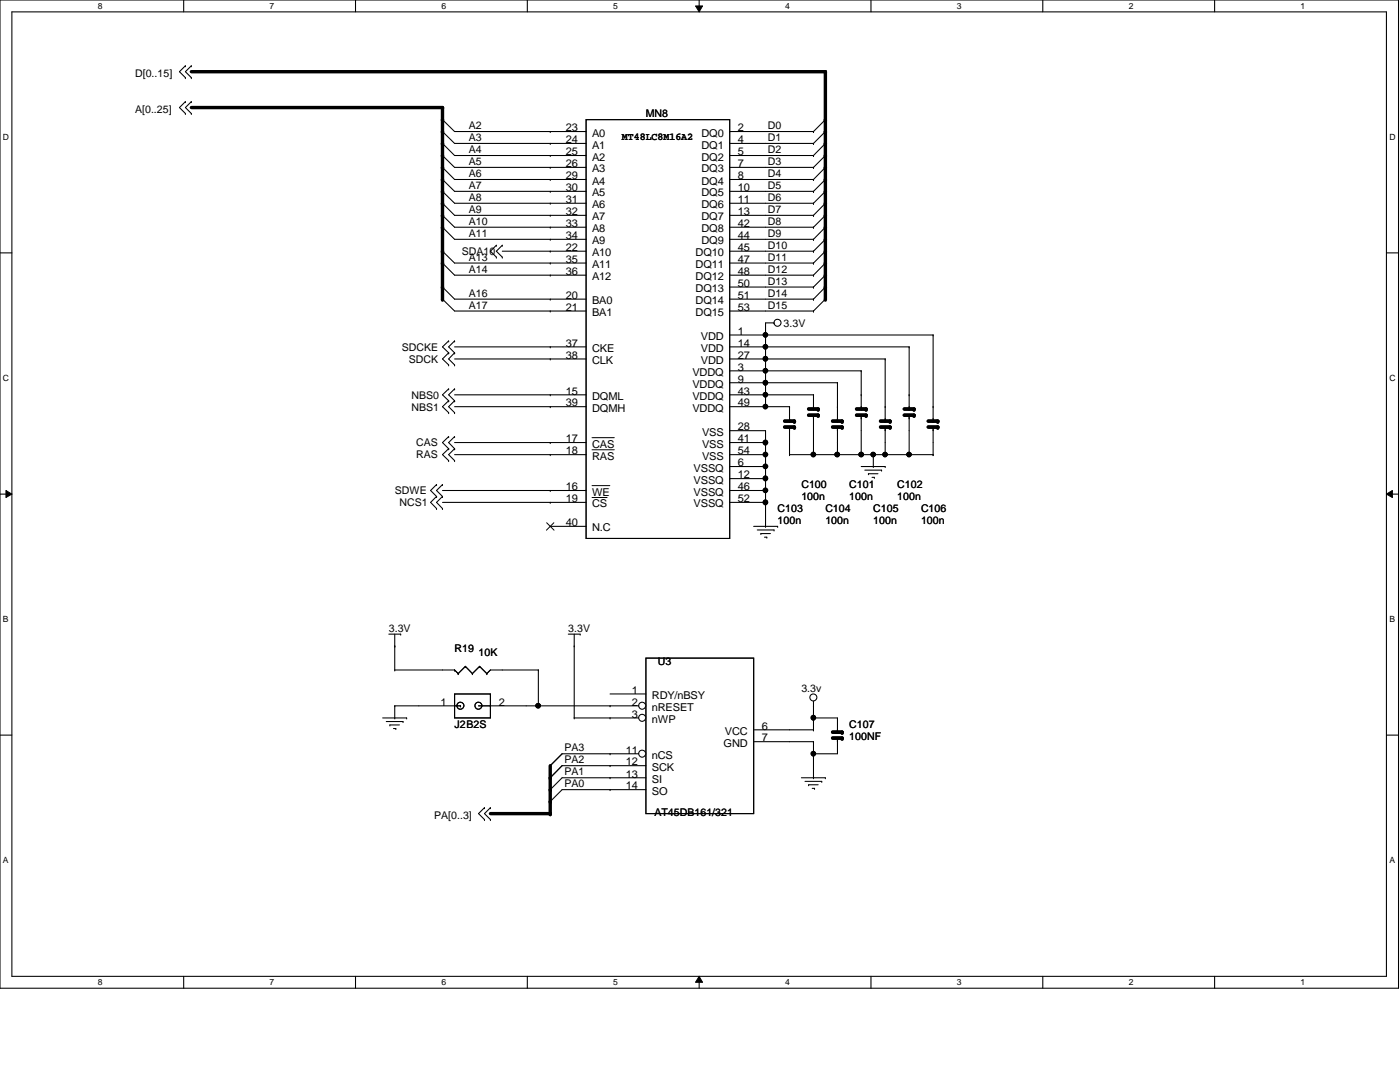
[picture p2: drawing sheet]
<svg xmlns="http://www.w3.org/2000/svg" width="279mm" height="216mm" viewBox="0 0 279 216" stroke-linecap="round" stroke-linejoin="round" font-family="sans-serif">
<path d="M0 0h279.1v197.2h-279.1zM2.4 2.4h274.3v192.4h-274.3z" fill="none" stroke="#000" stroke-width=".21"/>
<g fill="#fff">
<path d="M19.5 .3h.9v1.9h-.9z"/>
<path d="M19.5 195.1h.9v1.9h-.9z"/>
</g>
<path d="M36.7 0v2.4M36.7 194.8v2.4" fill="none" stroke="#000" stroke-width=".21"/>
<g fill="#fff">
<path d="M53.8 .3h.9v1.9h-.9z"/>
<path d="M53.8 195.1h.9v1.9h-.9z"/>
</g>
<path d="M71 0v2.4M71 194.8v2.4" fill="none" stroke="#000" stroke-width=".21"/>
<g fill="#fff">
<path d="M88.1 .3h.9v1.9h-.9z"/>
<path d="M88.1 195.1h.9v1.9h-.9z"/>
</g>
<path d="M105.2 0v2.4M105.2 194.8v2.4" fill="none" stroke="#000" stroke-width=".21"/>
<g fill="#fff">
<path d="M122.4 .3h.9v1.9h-.9z"/>
<path d="M122.4 195.1h.9v1.9h-.9z"/>
</g>
<path d="M139.5 0v2.4M139.5 194.8v2.4" fill="none" stroke="#000" stroke-width=".21"/>
<path d="M138.8 1.2h1.4l-.7 1.2zM139.5 194.8l.7 1.2h-1.4z" fill="#000"/>
<path d="M138.8 1.2h1.4l-.7 1.2zM139.5 194.8l.7 1.2h-1.4z" fill="none" stroke="#000" stroke-width=".2"/>
<g fill="#fff">
<path d="M156.7 .3h.9v1.9h-.9z"/>
<path d="M156.7 195.1h.9v1.9h-.9z"/>
</g>
<path d="M173.8 0v2.4M173.8 194.8v2.4" fill="none" stroke="#000" stroke-width=".21"/>
<g fill="#fff">
<path d="M191 .3h.9v1.9h-.9z"/>
<path d="M191 195.1h.9v1.9h-.9z"/>
</g>
<path d="M208.1 0v2.4M208.1 194.8v2.4" fill="none" stroke="#000" stroke-width=".21"/>
<g fill="#fff">
<path d="M225.3 .3h.9v1.9h-.9z"/>
<path d="M225.3 195.1h.9v1.9h-.9z"/>
</g>
<path d="M242.4 0v2.4M242.4 194.8v2.4" fill="none" stroke="#000" stroke-width=".21"/>
<g fill="#fff">
<path d="M259.5 .3h1v1.9h-1z"/>
<path d="M259.5 195.1h1v1.9h-1z"/>
<path d="M.6 26.4h1.2v1.9h-1.2z"/>
<path d="M277.3 26.4h1.2v1.9h-1.2z"/>
<path d="M.6 74.5h1.2v1.9h-1.2z"/>
<path d="M277.3 74.5h1.2v1.9h-1.2z"/>
</g>
<path d="M0 50.5h2.4M276.7 50.5h2.4" fill="none" stroke="#000" stroke-width=".21"/>
<g fill="#fff">
<path d="M.6 122.6h1.1v1.9h-1.1z"/>
<path d="M277.3 122.6h1.1v1.9h-1.1z"/>
</g>
<path d="M0 98.6h2.4M276.7 98.6h2.4" fill="none" stroke="#000" stroke-width=".21"/>
<path d="M1.2 97.9l1.2 .7-1.2 .7zM276.7 98.6l1.2-.7v1.4z" fill="#000"/>
<path d="M1.2 97.9l1.2 .7-1.2 .7zM276.7 98.6l1.2-.7v1.4z" fill="none" stroke="#000" stroke-width=".2"/>
<g fill="#fff">
<path d="M.6 170.7h1.1v1.9h-1.1z"/>
<path d="M277.3 170.7h1.1v1.9h-1.1z"/>
</g>
<g fill="none" stroke="#000" stroke-width=".21">
<path d="M37 13.1h.1M37 15.5h.1M37 13.1l-1.2 1.2 1.2 1.2M38.2 13.1h.1M38.2 15.5h.1M38.2 13.1l-1.2 1.2 1.2 1.2M37 20.3h.1M37 22.6h.1M37 20.3l-1.2 1.2 1.2 1.1M38.2 20.3h.1M38.2 22.6h.1M38.2 20.3l-1.2 1.2 1.2 1.1"/>
<path d="M88.3 23.9h.1M88.3 35.8h.1M88.3 28.6h.1M88.3 33.4h.1M88.3 38.2h.1M88.3 26.2h.1M88.3 31h.1M88.3 31l2.4 2.4h26.3M88.3 28.6l2.4 2.4h26.3M88.3 33.4l2.4 2.4h26.3M88.3 23.9l2.4 2.3h26.3M88.3 26.2l2.4 2.4h26.3"/>
<path d="M88.3 35.8l2.4 2.4h26.3M88.3 38.2l2.4 2.4h26.3M109.8 35.8h.1M109.8 26.2h.1M109.8 28.6h.1M109.8 33.4h.1M109.8 31h.1M109.8 38.2h.1M117 23.9h28.6v83.5h-28.6zM145.6 33.4h16.7M145.6 31h16.7M145.6 35.8h16.7"/>
<path d="M145.6 26.2h16.7M145.6 28.6h16.7M145.6 38.2h16.7M162.3 33.4h.1M162.3 31h.1M162.3 35.8h.1M162.3 26.2h.1M162.3 28.6h.1M162.3 38.2h.1M164.7 28.6l-2.4 2.4M164.7 35.8l-2.4 2.4M164.7 31l-2.4 2.4"/>
<path d="M164.7 23.9l-2.4 2.3M164.7 26.2l-2.4 2.4M164.7 38.2l-2.4 2.4M164.7 33.4l-2.4 2.4M88.3 59.7h.1M88.3 52.5h.1M88.3 50.1h.1M88.3 40.6h.1M88.3 45.3h.1M88.3 43h.1M88.3 57.3h.1M88.3 52.5l2.4 2.4h26.3"/>
<path d="M88.3 43l2.4 2.3h26.3M88.3 40.6l2.4 2.4h26.3M88.3 50.1l2.4 2.4h26.3M88.3 57.3l2.4 2.4h26.3M88.3 45.3l2.4 2.5h26.3M88.3 59.7l2.4 2.4h26.3M99.1 51.3h.1M99.1 48.9h.1M99.1 48.9l-1.2 1.2 1.2 1.2M100.2 51.3h.1M100.2 48.9h.1M100.2 50.1h16.8"/>
<path d="M100.2 48.9l-1.1 1.2 1.1 1.2M109.8 45.3h.1M109.8 40.6h.1M109.8 52.5h.1M109.8 59.7h.1M109.8 43h.1M109.8 47.8h.1M109.8 54.9h.1M109.8 50.1h.1M145.6 57.3h16.7M145.6 54.9h16.7M145.6 45.3h16.7"/>
<path d="M145.6 43h16.7M145.6 52.5h16.7M145.6 59.7h16.7M145.6 50.1h16.7M145.6 47.8h16.7M145.6 40.6h16.7M162.3 57.3h.1M162.3 54.9h.1M162.3 45.3h.1M162.3 43h.1M162.3 52.5h.1M162.3 59.7h.1"/>
<path d="M162.3 50.1h.1M162.3 47.8h.1M162.3 40.6h.1M164.7 40.6l-2.4 2.4M164.7 59.7l-2.4 2.4M164.7 50.1l-2.4 2.4M164.7 47.8l-2.4 2.3M164.7 52.5l-2.4 2.4M164.7 45.3l-2.4 2.5M164.7 43l-2.4 2.3M164.7 54.9l-2.4 2.4M164.7 57.3l-2.4 2.4"/>
<path d="M89.5 70.4h.1M89.5 68h.1M89.5 72.8h.1M89.5 80h.1M89.5 77.6h.1M89.5 68l-1.2 1.2 1.2 1.2M89.5 70.4l-1.2 1.2 1.2 1.2M89.5 80l-1.2 1.2 1.2 1.1M89.5 77.6l-1.2 1.2 1.2 1.2M90.7 70.4h.1M90.7 68h.1M90.7 72.8h.1"/>
<path d="M90.7 80h.1M90.7 77.6h.1M90.7 71.6h26.3M90.7 69.2h26.3M90.7 78.8h26.3M90.7 68l-1.2 1.2 1.2 1.2M90.7 70.4l-1.2 1.2 1.2 1.2M90.7 80l-1.2 1.2 1.2 1.1M90.7 77.6l-1.2 1.2 1.2 1.2M109.8 71.6h.1M109.8 69.2h.1M109.8 62.1h.1"/>
<path d="M109.8 78.8h.1M145.6 71.6h31.1M145.6 69.2h35.8M145.6 78.8h16.7M145.6 66.8h40.6M145.6 74h26.3M145.6 76.4h21.5M145.6 62.1h16.7M152.8 69.2h.1M152.8 76.4h.1M152.8 78.8h.1M152.8 71.6h.1"/>
<path d="M152.8 74h.1M152.8 66.8h.1M154.5 64.4h.1M154.5 64.4h-1.7v16.8M162.3 78.8h.1M162.3 62.1h.1M162.3 78.8v2.8M167.1 76.4h.1M167.1 76.4v4.8M171.9 74h.1M171.9 78.8h.1M171.9 74v4.8"/>
<path d="M176.7 71.6h.1M176.7 71.6v12.4M181.4 78.8h.1M181.4 69.2h.1M181.4 69.2v9.6M186.2 66.8h.1M186.2 66.8v14.4M87.1 99.1h.1M87.1 96.7h.1M87.1 96.7l-1.2 1.2 1.2 1.2M87.1 99.1l-1.2 1.1 1.2 1.3M88.3 99.1h.1"/>
<path d="M88.3 96.7h.1M88.3 97.9h28.7M88.3 96.7l-1.2 1.2 1.2 1.2M88.3 99.1l-1.2 1.1 1.2 1.3M89.5 82.3h.1M89.5 89.5h.1M89.5 87.1h.1M89.5 91.9h.1M89.5 87.1l-1.2 1.2 1.2 1.2M89.5 89.5l-1.2 1.2 1.2 1.2M90.7 82.3h.1M90.7 89.5h.1"/>
<path d="M90.7 87.1h.1M90.7 91.9h.1M90.7 81.2h26.3M90.7 90.7h26.3M90.7 88.3h26.3M90.7 87.1l-1.2 1.2 1.2 1.2M90.7 89.5l-1.2 1.2 1.2 1.2M109.8 97.9h.1M109.8 81.2h.1M109.8 88.3h.1M109.8 90.7h.1M145.6 97.9h7.2"/>
<path d="M145.6 81.2h12M145.6 85.9h7.2v19.1M145.6 90.7h7.2M145.6 88.3h7.2M145.6 93.1h7.2M145.6 95.5h7.2M152.8 81.2h.1M152.8 97.9h.1M152.8 93.1h.1M152.8 90.7h.1M152.8 88.3h.1M152.8 95.5h.1"/>
<path d="M157.6 90.7h.1M157.6 81.2h.1M157.6 84h.1M157.6 85.2h.1M157.6 81.2v2.8M157.6 85.2v5.5M157.6 90.7h28.6M162.3 90.7h.1M162.3 81.6h.1M162.3 82.8h.1M162.3 82.8v7.9M167.1 90.7h.1"/>
<path d="M167.1 81.2h.1M167.1 88.3v2.4M171.9 90.7h.1M171.9 85.9v4.8M171.9 93.1h4.8M172.6 93.8h3.3M173.3 94.5h.1M173.3 94.5h1.9M174 95.2h.5M174.3 90.7h.1M174.3 93.1h.1M174.3 90.7v2.4"/>
<path d="M174.5 95.2h.1M175.9 93.8h.1M176.7 90.7h.1M176.7 81.2h.1M176.7 93.1h.1M176.7 84h.1M176.7 85.2h.1M176.7 85.2v5.5M181.4 90.7h.1M181.4 85.9v4.8M186.2 90.7h.1M186.2 81.2h.1"/>
<path d="M186.2 88.3v2.4M87.1 101.5h.1M88.3 101.5h.1M88.3 100.2h28.7M109.8 100.2h.1M109.8 105h7.2M145.6 100.2h7.2M150.4 105h4.8M151.1 105.7h3.4M151.8 106.5h.1M151.8 106.5h2M152.6 107.2h.4"/>
<path d="M152.8 105h.1M152.8 100.2h.1M153 107.2h.1M154.5 105.7h.1M155.2 105h.1M77.6 126.5h2.4M78.8 133.7h.1M78.8 128.9h.1M78.8 133.7h11.9M78.8 126.5v7.2M80 126.5h.1M90.7 138.5h7.2v4.8h-7.2z"/>
<path d="M90.7 133.7h.1M90.7 133.7l.7 .7M91.4 134.4h.1M92.9 133h.1M92.9 133l1.4 1.4M92.9 133l-1.5 1.4M94.3 134.4h.1M95.7 133h.1M95.7 133l1.5 1.4M95.7 133l-1.4 1.4M97.2 134.4h.1M107.4 133.7h.1"/>
<path d="M107.4 133.7h-9.5l-.7 .7M107.4 133.7v7.1M113.4 126.5h2.4M114.6 128.9h.1M114.6 126.5v16.8M115.8 126.5h.1M121.8 138.5h7.1M128.9 131.3h21.5v31h-21.5zM162.3 139.9v5.7M0 146.7h2.4M76.4 143.3h4.8M77.1 144h3.3"/>
<path d="M77.8 144.7h.1M77.8 144.7h1.9M78.5 145.4h.5M78.8 140.8h.1M78.8 143.3h.1M78.8 140.8h13.1M78.8 140.8v2.5M79 145.4h.1M80.4 144h.1M81.2 143.3h.1M91.9 140.8h.1M95.5 140.8h26.3"/>
<path d="M97.9 140.8h.1M107.4 140.8h.1M109.8 152.8h.1M109.8 155.2h.1M109.8 159.9h.1M109.8 157.6h.1M114.6 143.3h.1M114.6 143.3h7.2M121.8 150.4h.1M121.8 152.8h.1M121.8 155.2h.1M121.8 157.6h.1"/>
<path d="M121.8 140.8h.1M121.8 143.3h.1M121.8 150.4h-9.6l-2.4 2.4M121.8 152.8h-9.6l-2.4 2.4M121.8 155.2h-9.6l-2.4 2.4M121.8 157.6h-9.6l-2.4 2.3M157.6 145.6h4.7M157.6 148h4.7M159.9 155.2h4.8M160.7 155.9h3.3M161.4 156.6h.1M161.4 156.6h1.9"/>
<path d="M162.1 157.3h.5M162.3 145.6h.1M162.3 143.3h.1M162.3 148h.1M162.3 150.4h.1M162.3 155.2h.1M162.3 140.8h.1M162.3 148v7.2M162.3 150.4h4.8M162.3 143.3h4.8M162.6 157.3h.1M164 155.9h.1"/>
<path d="M164.7 155.2h.1M276.7 146.7h2.4M96.7 161.2h.1M96.7 163.5h.1M96.7 161.2l-1.2 1.1 1.2 1.2M97.9 161.2h.1M97.9 163.5h.1M97.9 161.2l-1.2 1.1 1.2 1.2"/>
<circle cx="152.7" cy="76.4" r=".46"/>
<circle cx="152.7" cy="71.6" r=".46"/>
<circle cx="152.8" cy="78.8" r=".45"/>
<circle cx="152.8" cy="69.2" r=".45"/>
<circle cx="152.8" cy="66.8" r=".45"/>
<circle cx="152.8" cy="74" r=".45"/>
<circle cx="155.2" cy="64.4" r=".7"/>
<circle cx="152.7" cy="88.3" r=".46"/>
<circle cx="152.7" cy="95.5" r=".46"/>
<circle cx="152.8" cy="90.7" r=".45"/>
<circle cx="152.8" cy="81.1" r=".45"/>
<circle cx="152.8" cy="97.8" r=".45"/>
<circle cx="152.8" cy="93.1" r=".45"/>
<circle cx="162.3" cy="90.7" r=".45"/>
<circle cx="167.1" cy="90.7" r=".46"/>
<circle cx="171.9" cy="90.7" r=".46"/>
<circle cx="174.3" cy="90.7" r=".45"/>
<circle cx="176.6" cy="90.7" r=".45"/>
<circle cx="181.4" cy="90.7" r=".45"/>
<circle cx="152.7" cy="100.2" r=".46"/>
<circle cx="162.3" cy="139.2" r=".7"/>
<circle cx="91.9" cy="140.8" r=".7"/>
<circle cx="95.5" cy="140.8" r=".7"/>
<circle cx="107.4" cy="140.8" r=".46"/>
<circle cx="162.3" cy="143.2" r=".46"/>
<circle cx="162.3" cy="150.4" r=".45"/>
</g>
<path d="M38.2 14.3h126.5v45.4M38.2 21.5h50.1v38.2M156.6 84h1.9M156.6 85.2h1.9M161.4 81.6h1.9M161.4 82.8h1.9M175.7 84h1.9M175.7 85.2h1.9M109.8 152.8v9.5h-11.9" fill="none" stroke="#000" stroke-width=".68"/>
<g fill="#000">
<circle cx="164.7" cy="14.3" r=".34"/>
<circle cx="88.3" cy="31" r=".34"/>
<circle cx="88.3" cy="38.2" r=".34"/>
<circle cx="88.3" cy="33.4" r=".34"/>
<circle cx="88.3" cy="23.9" r=".34"/>
<circle cx="88.3" cy="26.2" r=".34"/>
<circle cx="88.3" cy="21.5" r=".34"/>
<circle cx="88.3" cy="35.8" r=".34"/>
<circle cx="88.3" cy="28.6" r=".34"/>
<circle cx="164.7" cy="26.2" r=".34"/>
<circle cx="164.7" cy="28.6" r=".34"/>
<circle cx="164.7" cy="23.9" r=".34"/>
<circle cx="164.7" cy="31" r=".34"/>
<circle cx="164.7" cy="38.2" r=".34"/>
<circle cx="164.7" cy="33.4" r=".34"/>
<circle cx="164.7" cy="35.8" r=".34"/>
<circle cx="88.3" cy="52.5" r=".34"/>
<circle cx="88.3" cy="43" r=".34"/>
<circle cx="88.3" cy="40.6" r=".34"/>
<circle cx="88.3" cy="50.1" r=".34"/>
<circle cx="88.3" cy="57.3" r=".34"/>
<circle cx="88.3" cy="59.7" r=".34"/>
<circle cx="88.3" cy="45.3" r=".34"/>
<circle cx="164.7" cy="50.1" r=".34"/>
<circle cx="164.7" cy="52.5" r=".34"/>
<circle cx="164.7" cy="47.8" r=".34"/>
<circle cx="164.7" cy="40.6" r=".34"/>
<circle cx="164.7" cy="43" r=".34"/>
<circle cx="164.7" cy="54.9" r=".34"/>
<circle cx="164.7" cy="59.7" r=".34"/>
<circle cx="164.7" cy="45.3" r=".34"/>
<circle cx="164.7" cy="57.3" r=".34"/>
<circle cx="158.5" cy="85.2" r=".34"/>
<circle cx="158.5" cy="84" r=".34"/>
<circle cx="163.3" cy="81.6" r=".34"/>
<circle cx="163.3" cy="82.8" r=".34"/>
<circle cx="177.6" cy="84" r=".34"/>
<circle cx="177.6" cy="85.2" r=".34"/>
<circle cx="109.8" cy="157.6" r=".34"/>
<circle cx="109.8" cy="155.2" r=".34"/>
<circle cx="109.8" cy="159.9" r=".34"/>
<circle cx="109.8" cy="162.3" r=".34"/>
</g>
<g fill="#000">
<circle cx="152.7" cy="76.4" r=".46"/>
<circle cx="152.7" cy="71.6" r=".46"/>
<circle cx="152.8" cy="78.8" r=".45"/>
<circle cx="152.8" cy="69.2" r=".45"/>
<circle cx="152.8" cy="66.8" r=".45"/>
<circle cx="152.8" cy="74" r=".45"/>
<circle cx="152.7" cy="88.3" r=".46"/>
<circle cx="152.7" cy="95.5" r=".46"/>
<circle cx="152.8" cy="90.7" r=".45"/>
<circle cx="152.8" cy="81.1" r=".45"/>
<circle cx="152.8" cy="97.8" r=".45"/>
<circle cx="152.8" cy="93.1" r=".45"/>
<circle cx="162.3" cy="90.7" r=".45"/>
<circle cx="167.1" cy="90.7" r=".46"/>
<circle cx="171.9" cy="90.7" r=".46"/>
<circle cx="174.3" cy="90.7" r=".45"/>
<circle cx="176.6" cy="90.7" r=".45"/>
<circle cx="181.4" cy="90.7" r=".45"/>
<circle cx="152.7" cy="100.2" r=".46"/>
<circle cx="107.4" cy="140.8" r=".46"/>
<circle cx="162.3" cy="143.2" r=".46"/>
<circle cx="162.3" cy="150.4" r=".45"/>
</g>
<path d="M118.2 87.3h4.4M118.2 89.7h4.4M118.2 96.9h3.5M118.2 99.3h3M109.1 104.3l1.5 1.5M110.5 104.3l-1.4 1.5" fill="none" stroke="#000" stroke-width=".2"/>
<circle cx="128.2" cy="140.8" r=".7" fill="#fff"/>
<g fill="none" stroke="#000" stroke-width=".21">
<path d="M121.8 140.8h5.7"/>
<circle cx="128.2" cy="140.8" r=".7"/>
</g>
<circle cx="128.2" cy="143.2" r=".7" fill="#fff"/>
<g fill="none" stroke="#000" stroke-width=".21">
<path d="M121.8 143.3h5.7M121.8 157.6h7.1M121.8 155.2h7.1M150.4 145.6h7.2M150.4 148h7.2"/>
<circle cx="128.2" cy="143.2" r=".7"/>
</g>
<circle cx="128.2" cy="150.4" r=".7" fill="#fff"/>
<g fill="none" stroke="#000" stroke-width=".21">
<path d="M171.9 78.8v2.8M181.4 78.8v2.8M167.1 84h.1M167.1 85.2h.1M167.1 81.2v2.8M167.1 85.2v3.1M171.9 81.6h.1M171.9 82.8h.1M171.9 82.8v3.1M181.4 81.6h.1M181.4 82.8h.1M181.4 82.8v3.1"/>
<path d="M186.2 84h.1M186.2 85.2h.1M186.2 81.2v2.8M186.2 85.2v3.1M121.8 150.4h5.7M121.8 152.8h7.1M167.1 146.1h.1M167.1 147.3h.1M167.1 143.3v2.8M167.1 147.3v3.1"/>
<circle cx="152.7" cy="76.4" r=".46"/>
<circle cx="152.7" cy="71.6" r=".46"/>
<circle cx="152.8" cy="78.8" r=".45"/>
<circle cx="152.8" cy="69.2" r=".45"/>
<circle cx="152.8" cy="66.8" r=".45"/>
<circle cx="152.8" cy="74" r=".45"/>
<circle cx="152.7" cy="88.3" r=".46"/>
<circle cx="152.7" cy="95.5" r=".46"/>
<circle cx="152.8" cy="90.7" r=".45"/>
<circle cx="152.8" cy="81.1" r=".45"/>
<circle cx="152.8" cy="97.8" r=".45"/>
<circle cx="152.8" cy="93.1" r=".45"/>
<circle cx="162.3" cy="90.7" r=".45"/>
<circle cx="167.1" cy="90.7" r=".46"/>
<circle cx="171.9" cy="90.7" r=".46"/>
<circle cx="174.3" cy="90.7" r=".45"/>
<circle cx="176.6" cy="90.7" r=".45"/>
<circle cx="181.4" cy="90.7" r=".45"/>
<circle cx="152.7" cy="100.2" r=".46"/>
<circle cx="107.4" cy="140.8" r=".46"/>
<circle cx="128.2" cy="150.4" r=".7"/>
<circle cx="162.3" cy="143.2" r=".46"/>
<circle cx="162.3" cy="150.4" r=".45"/>
</g>
<path d="M166.2 84h1.9M166.2 85.2h1.9M170.9 81.6h1.9M170.9 82.8h1.9M180.5 81.6h1.9M180.5 82.8h1.9M185.3 84h1.9M185.3 85.2h1.9M166.2 146.1h1.9M166.2 147.3h1.9" fill="none" stroke="#000" stroke-width=".68"/>
<g fill="#000">
<circle cx="168.1" cy="84" r=".34"/>
<circle cx="168.1" cy="85.2" r=".34"/>
<circle cx="172.8" cy="82.8" r=".34"/>
<circle cx="172.8" cy="81.6" r=".34"/>
<circle cx="182.4" cy="81.6" r=".34"/>
<circle cx="182.4" cy="82.8" r=".34"/>
<circle cx="187.2" cy="84" r=".34"/>
<circle cx="187.2" cy="85.2" r=".34"/>
<circle cx="168.1" cy="146.1" r=".34"/>
<circle cx="168.1" cy="147.3" r=".34"/>
</g>
<g fill="#000">
<circle cx="152.7" cy="76.4" r=".46"/>
<circle cx="152.7" cy="71.6" r=".46"/>
<circle cx="152.8" cy="78.8" r=".45"/>
<circle cx="152.8" cy="69.2" r=".45"/>
<circle cx="152.8" cy="66.8" r=".45"/>
<circle cx="152.8" cy="74" r=".45"/>
<circle cx="152.7" cy="88.3" r=".46"/>
<circle cx="152.7" cy="95.5" r=".46"/>
<circle cx="152.8" cy="90.7" r=".45"/>
<circle cx="152.8" cy="81.1" r=".45"/>
<circle cx="152.8" cy="97.8" r=".45"/>
<circle cx="152.8" cy="93.1" r=".45"/>
<circle cx="162.3" cy="90.7" r=".45"/>
<circle cx="167.1" cy="90.7" r=".46"/>
<circle cx="171.9" cy="90.7" r=".46"/>
<circle cx="174.3" cy="90.7" r=".45"/>
<circle cx="176.6" cy="90.7" r=".45"/>
<circle cx="181.4" cy="90.7" r=".45"/>
<circle cx="152.7" cy="100.2" r=".46"/>
<circle cx="107.4" cy="140.8" r=".46"/>
<circle cx="162.3" cy="143.2" r=".46"/>
<circle cx="162.3" cy="150.4" r=".45"/>
</g>
<g font-size="2.2">
<text x="112.9" y="26.2">23</text>
<text x="112.9" y="28.6">24</text>
<text x="118.2" y="27.3">A0</text>
<text x="118.2" y="29.6">A1</text>
<text x="140" y="27.3">DQ0</text>
<text x="140" y="29.6">DQ1</text>
<text x="147.3" y="26.2">2</text>
<text x="147.3" y="28.6">4</text>
<text x="112.9" y="31">25</text>
<text x="112.9" y="33.4">26</text>
<text x="112.9" y="35.8">29</text>
<text x="118.2" y="32">A2</text>
<text x="118.2" y="34.4">A3</text>
<text x="140" y="32">DQ2</text>
<text x="140" y="34.4">DQ3</text>
<text x="147.3" y="31">5</text>
<text x="147.3" y="33.4">7</text>
<text x="147.3" y="35.8">8</text>
<text x="112.9" y="38.1">30</text>
<text x="112.9" y="40.5">31</text>
<text x="118.2" y="36.8">A4</text>
<text x="118.2" y="39.2">A5</text>
<text x="118.2" y="41.6">A6</text>
<text x="140" y="36.8">DQ4</text>
<text x="140" y="39.2">DQ5</text>
<text x="140" y="41.6">DQ6</text>
<text x="147.3" y="38.1">10</text>
<text x="147.3" y="40.5">11</text>
<text x="112.9" y="42.9">32</text>
<text x="112.9" y="45.3">33</text>
<text x="112.9" y="47.7">34</text>
<text x="118.2" y="44">A7</text>
<text x="118.2" y="46.4">A8</text>
<text x="140" y="44">DQ7</text>
<text x="140" y="46.4">DQ8</text>
<text x="147.3" y="42.9">13</text>
<text x="147.3" y="45.3">42</text>
<text x="147.3" y="47.7">44</text>
<text x="112.9" y="50.1">22</text>
<text x="112.9" y="52.5">35</text>
<text x="118.2" y="48.8">A9</text>
<text x="118.2" y="51.1">A10</text>
<text x="118.2" y="53.5">A11</text>
<text x="138.8" y="51.1">DQ10</text>
<text x="138.8" y="53.5">DQ11</text>
<text x="140" y="48.8">DQ9</text>
<text x="147.3" y="50.1">45</text>
<text x="147.3" y="52.5">47</text>
<text x="112.9" y="59.6">20</text>
<text x="112.9" y="54.9">36</text>
<text x="118.2" y="55.9">A12</text>
<text x="138.8" y="55.9">DQ12</text>
<text x="138.8" y="58.3">DQ13</text>
<text x="147.3" y="54.9">48</text>
<text x="147.3" y="57.2">50</text>
<text x="147.3" y="59.6">51</text>
<text x="112.9" y="62">21</text>
<text x="118.2" y="60.7">BA0</text>
<text x="118.2" y="63.1">BA1</text>
<text x="138.8" y="60.7">DQ14</text>
<text x="138.8" y="63.1">DQ15</text>
<text x="147.3" y="62">53</text>
<text x="112.9" y="71.6">38</text>
<text x="112.9" y="69.2">37</text>
<text x="118.2" y="70.2">CKE</text>
<text x="139.9" y="67.9">VDD</text>
<text x="139.9" y="70.2">VDD</text>
<text x="147.3" y="66.8">1</text>
<text x="147.3" y="71.6">27</text>
<text x="147.3" y="69.2">14</text>
<text x="118.2" y="72.6">CLK</text>
<text x="138.2" y="75">VDDQ</text>
<text x="138.2" y="77.4">VDDQ</text>
<text x="139.9" y="72.6">VDD</text>
<text x="147.3" y="74">3</text>
<text x="147.3" y="76.3">9</text>
<text x="112.9" y="78.7">15</text>
<text x="112.9" y="81.1">39</text>
<text x="118.2" y="79.8">DQML</text>
<text x="118.2" y="82.2">DQMH</text>
<text x="138.2" y="79.8">VDDQ</text>
<text x="138.2" y="82.2">VDDQ</text>
<text x="147.3" y="78.7">43</text>
<text x="147.3" y="81.1">49</text>
<text x="112.9" y="88.3">17</text>
<text x="118.2" y="89.3">CAS</text>
<text x="140.1" y="87">VSS</text>
<text x="140.1" y="89.3">VSS</text>
<text x="147.3" y="85.9">28</text>
<text x="147.3" y="88.3">41</text>
<text x="112.9" y="90.7">18</text>
<text x="118.2" y="91.7">RAS</text>
<text x="138.4" y="94.1">VSSQ</text>
<text x="140.1" y="91.7">VSS</text>
<text x="147.3" y="93">6</text>
<text x="147.3" y="95.5">12</text>
<text x="147.3" y="90.7">54</text>
<text x="112.9" y="97.8">16</text>
<text x="112.9" y="100.2">19</text>
<text x="118.2" y="98.9">WE</text>
<text x="118.2" y="101.3">CS</text>
<text x="138.4" y="96.5">VSSQ</text>
<text x="138.4" y="98.9">VSSQ</text>
<text x="138.4" y="101.3">VSSQ</text>
<text x="147.3" y="97.8">46</text>
<text x="147.3" y="100.2">52</text>
<text x="112.9" y="105">40</text>
<text x="118.2" y="106">N.C</text>
<text x="87.9" y="140.8">1</text>
<text x="99.5" y="140.8">2</text>
<text x="126.1" y="138.4">1</text>
<text x="126.1" y="140.8">2</text>
<text x="126.1" y="143.2">3</text>
<text x="130.1" y="139.5">RDY/nBSY</text>
<text x="130.1" y="141.9">nRESET</text>
<text x="130.1" y="144.3">nWP</text>
<text x="144.4" y="149">GND</text>
<text x="144.7" y="146.6">VCC</text>
<text x="152.1" y="145.6">6</text>
<text x="152.1" y="148">7</text>
<text x="124.9" y="155.2">13</text>
<text x="124.9" y="150.4">11</text>
<text x="124.9" y="152.7">12</text>
<text x="130.1" y="151.4">nCS</text>
<text x="130.1" y="153.8">SCK</text>
<text x="124.9" y="157.5">14</text>
<text x="130.1" y="158.6">SO</text>
<text x="130.1" y="156.2">SI</text>
</g>
<g font-size="2.1">
<text x="27" y="15.3">D[0..15]</text>
<text x="27" y="22.5">A[0..25]</text>
<text x="128.9" y="23.4">MN8</text>
<text x="93.6" y="25.8">A2</text>
<text x="93.6" y="28.2">A3</text>
<text x="124.1" y="28">MT48LC8M16A2</text>
<text x="153.2" y="25.8">D0</text>
<text x="153.2" y="28.2">D1</text>
<text x="93.6" y="35.3">A6</text>
<text x="93.6" y="32.9">A5</text>
<text x="93.6" y="30.6">A4</text>
<text x="153.2" y="32.9">D3</text>
<text x="153.2" y="30.6">D2</text>
<text x="153.2" y="35.3">D4</text>
<text x="93.6" y="40.1">A8</text>
<text x="93.6" y="37.7">A7</text>
<text x="153.2" y="37.7">D5</text>
<text x="153.2" y="40.1">D6</text>
<text x="93.6" y="44.9">A10</text>
<text x="93.6" y="42.5">A9</text>
<text x="93.6" y="47.3">A11</text>
<text x="153.2" y="44.9">D8</text>
<text x="153.2" y="42.5">D7</text>
<text x="153.2" y="47.3">D9</text>
<text x="92.2" y="50.9">SDA10</text>
<text x="93.6" y="52">A13</text>
<text x="153.2" y="52">D11</text>
<text x="153.2" y="49.7">D10</text>
<text x="93.6" y="59.2">A16</text>
<text x="93.6" y="54.4">A14</text>
<text x="153.2" y="56.8">D13</text>
<text x="153.2" y="54.4">D12</text>
<text x="153.2" y="59.2">D14</text>
<text x="93.6" y="61.6">A17</text>
<text x="153.2" y="61.6">D15</text>
<text x="156.4" y="65.2">3.3V</text>
<text x="80.2" y="70">SDCKE</text>
<text x="81.6" y="72.3">SDCK</text>
<text x="82.1" y="81.9">NBS1</text>
<text x="82.1" y="79.5">NBS0</text>
<text x="83.1" y="89.1">CAS</text>
<text x="83.1" y="91.5">RAS</text>
<text x="78.8" y="98.6">SDWE</text>
<text x="79.7" y="101">NCS1</text>
<text x="159.9" y="97.5">C100</text>
<text x="159.9" y="99.8">100n</text>
<text x="169.5" y="97.5">C101</text>
<text x="169.5" y="99.8">100n</text>
<text x="179.1" y="97.5">C102</text>
<text x="179.1" y="99.8">100n</text>
<text x="155.2" y="102.2">C103</text>
<text x="155.2" y="104.6">100n</text>
<text x="164.7" y="102.2">C104</text>
<text x="164.7" y="104.6">100n</text>
<text x="174.3" y="102.2">C105</text>
<text x="174.3" y="104.6">100n</text>
<text x="183.8" y="102.2">C106</text>
<text x="183.8" y="104.6">100n</text>
<text x="77.6" y="126.1">3.3V</text>
<text x="90.7" y="130.1">R19</text>
<text x="95.5" y="130.9">10K</text>
<text x="113.4" y="126.1">3.3V</text>
<text x="131.3" y="132.8">U3</text>
<text x="159.9" y="138">3.3v</text>
<text x="90.7" y="145.2">J2B2S</text>
<text x="112.6" y="149.9">PA3</text>
<text x="169.5" y="145.2">C107</text>
<text x="169.5" y="147.6">100NF</text>
<text x="112.6" y="152.3">PA2</text>
<text x="112.6" y="154.7">PA1</text>
<text x="112.6" y="157.1">PA0</text>
<text x="86.7" y="163.3">PA[0..3]</text>
<text x="130.6" y="162.9">AT45DB161/321</text>
</g>
<g font-size="1.7">
<text x="19.5" y="1.8">8</text>
<text x="53.8" y="1.8">7</text>
<text x="88.1" y="1.8">6</text>
<text x="122.4" y="1.8">5</text>
<text x="156.7" y="1.8">4</text>
<text x="191" y="1.8">3</text>
<text x="225.3" y="1.8">2</text>
<text x="259.5" y="1.8">1</text>
<text x=".6" y="27.9">D</text>
<text x="277.3" y="27.9">D</text>
<text x=".6" y="76">C</text>
<text x="277.3" y="76">C</text>
<text x=".6" y="124.2">B</text>
<text x="277.3" y="124.2">B</text>
<text x=".6" y="172.3">A</text>
<text x="277.3" y="172.3">A</text>
<text x="19.5" y="196.6">8</text>
<text x="53.8" y="196.6">7</text>
<text x="88.1" y="196.6">6</text>
<text x="122.4" y="196.6">5</text>
<text x="156.7" y="196.6">4</text>
<text x="191" y="196.6">3</text>
<text x="225.3" y="196.6">2</text>
<text x="259.5" y="196.6">1</text>
</g>
</svg>
